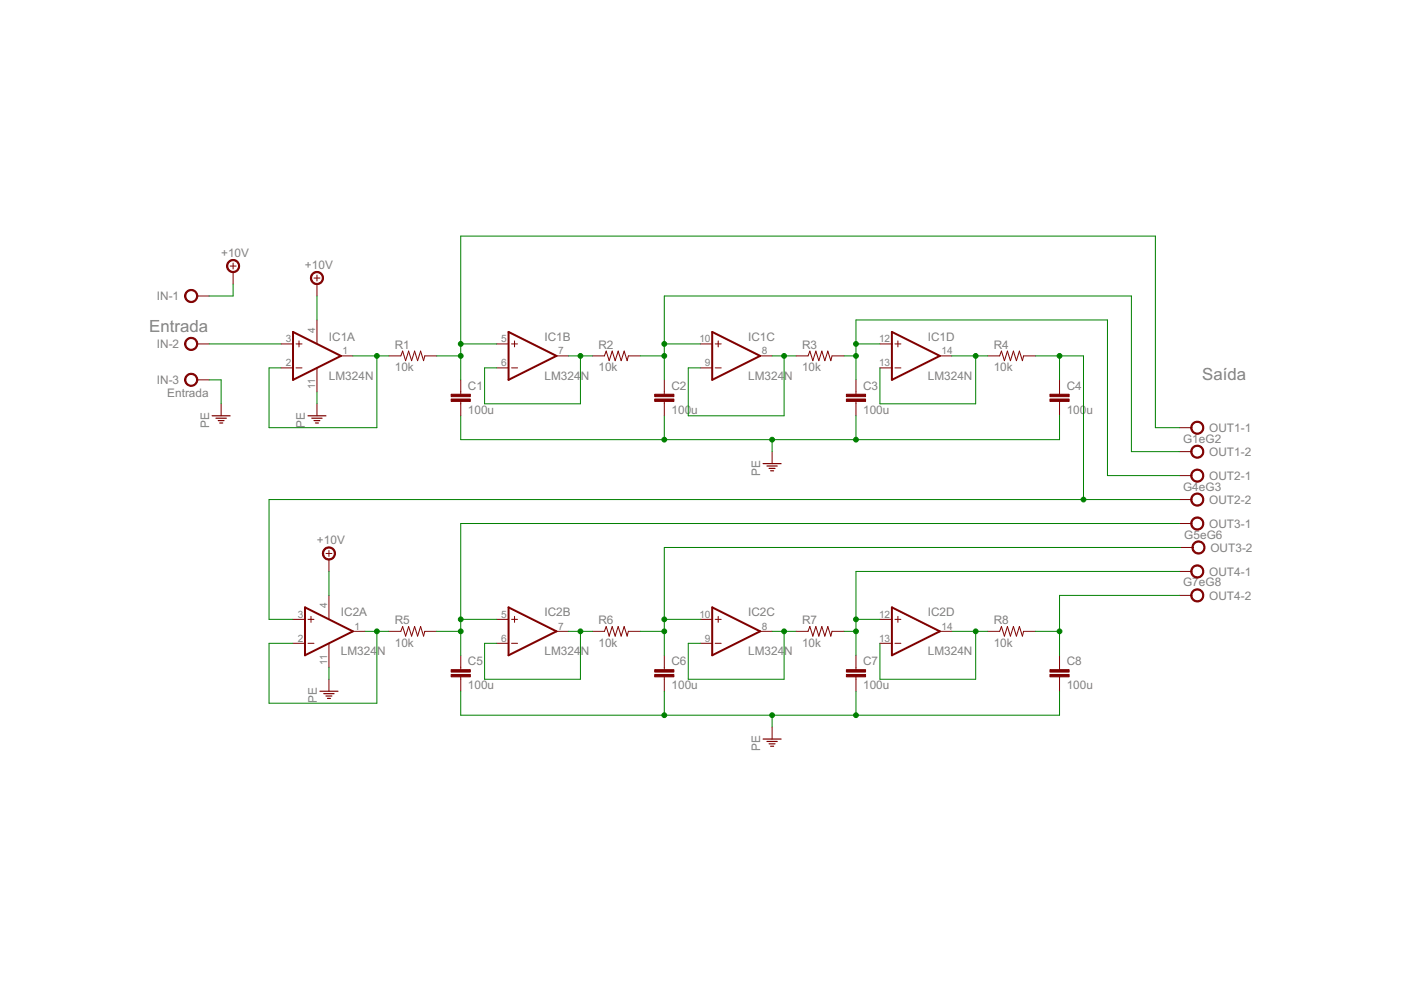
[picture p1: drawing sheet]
<svg xmlns="http://www.w3.org/2000/svg" width="297mm" height="210mm" viewBox="0 0 297 210" stroke-linecap="round" stroke-linejoin="round" font-family="sans-serif">
<g fill="#800000" stroke="#800000" stroke-width=".21">
<path d="M41.8 62.8h2.5z"/>
<path d="M41.8 72.9h2.5z"/>
<path d="M41.8 80.5h2.5z"/>
<path d="M90.1 75.5h2.5z"/>
<path d="M82.4 75.5h2.6z"/>
<path d="M85.4 74.4l-.4 1.1z"/>
<path d="M85.4 74.4l.6 2.1z"/>
<path d="M86.6 74.4l-.6 2.1z"/>
<path d="M86.6 74.4l.7 2.1z"/>
<path d="M87.9 74.4l-.6 2.1z"/>
<path d="M87.9 74.4l.6 2.1z"/>
<path d="M89.2 74.4l-.7 2.1z"/>
<path d="M89.2 74.4l.6 2.1z"/>
<path d="M90.1 75.5l-.3 1z"/>
<path d="M133.2 75.5h2.6z"/>
<path d="M125.6 75.5h2.5z"/>
<path d="M128.5 74.4l-.4 1.1z"/>
<path d="M128.5 74.4l.7 2.1z"/>
<path d="M129.8 74.4l-.6 2.1z"/>
<path d="M129.8 74.4l.6 2.1z"/>
<path d="M131.1 74.4l-.7 2.1z"/>
<path d="M131.1 74.4l.6 2.1z"/>
<path d="M132.3 74.4l-.6 2.1z"/>
<path d="M132.3 74.4l.7 2.1z"/>
<path d="M133.2 75.5l-.2 1z"/>
<path d="M176.4 75.5h2.5z"/>
<path d="M168.8 75.5h2.5z"/>
<path d="M171.7 74.4l-.4 1.1z"/>
<path d="M171.7 74.4l.6 2.1z"/>
<path d="M173 74.4l-.7 2.1z"/>
<path d="M173 74.4l.6 2.1z"/>
<path d="M174.2 74.4l-.6 2.1z"/>
<path d="M174.2 74.4l.7 2.1z"/>
<path d="M175.5 74.4l-.6 2.1z"/>
<path d="M175.5 74.4l.6 2.1z"/>
<path d="M176.4 75.5l-.3 1z"/>
<path d="M217 75.5h2.6z"/>
<path d="M209.4 75.5h2.5z"/>
<path d="M212.3 74.4l-.4 1.1z"/>
<path d="M212.3 74.4l.7 2.1z"/>
<path d="M213.6 74.4l-.6 2.1z"/>
<path d="M213.6 74.4l.6 2.1z"/>
<path d="M214.9 74.4l-.7 2.1z"/>
<path d="M214.9 74.4l.6 2.1z"/>
<path d="M216.1 74.4l-.6 2.1z"/>
<path d="M216.1 74.4l.7 2.1z"/>
<path d="M217 75.5l-.2 1z"/>
<path d="M90.1 133.9h2.5z"/>
<path d="M82.4 133.9h2.6z"/>
<path d="M85.4 132.8l-.4 1.1z"/>
<path d="M85.4 132.8l.6 2.1z"/>
<path d="M86.6 132.8l-.6 2.1z"/>
<path d="M86.6 132.8l.7 2.1z"/>
<path d="M87.9 132.8l-.6 2.1z"/>
<path d="M87.9 132.8l.6 2.1z"/>
<path d="M89.2 132.8l-.7 2.1z"/>
<path d="M89.2 132.8l.6 2.1z"/>
<path d="M90.1 133.9l-.3 1z"/>
<path d="M133.2 133.9h2.6z"/>
<path d="M125.6 133.9h2.5z"/>
<path d="M128.5 132.8l-.4 1.1z"/>
<path d="M128.5 132.8l.7 2.1z"/>
<path d="M129.8 132.8l-.6 2.1z"/>
<path d="M129.8 132.8l.6 2.1z"/>
<path d="M131.1 132.8l-.7 2.1z"/>
<path d="M131.1 132.8l.6 2.1z"/>
<path d="M132.3 132.8l-.6 2.1z"/>
<path d="M132.3 132.8l.7 2.1z"/>
<path d="M133.2 133.9l-.2 1z"/>
<path d="M176.4 133.9h2.5z"/>
<path d="M168.8 133.9h2.5z"/>
<path d="M171.7 132.8l-.4 1.1z"/>
<path d="M171.7 132.8l.6 2.1z"/>
<path d="M173 132.8l-.7 2.1z"/>
<path d="M173 132.8l.6 2.1z"/>
<path d="M174.2 132.8l-.6 2.1z"/>
<path d="M174.2 132.8l.7 2.1z"/>
<path d="M175.5 132.8l-.6 2.1z"/>
<path d="M175.5 132.8l.6 2.1z"/>
<path d="M176.4 133.9l-.3 1z"/>
<path d="M217 133.9h2.6z"/>
<path d="M209.4 133.9h2.5z"/>
<path d="M212.3 132.8l-.4 1.1z"/>
<path d="M212.3 132.8l.7 2.1z"/>
<path d="M213.6 132.8l-.6 2.1z"/>
<path d="M213.6 132.8l.6 2.1z"/>
<path d="M214.9 132.8l-.7 2.1z"/>
<path d="M214.9 132.8l.6 2.1z"/>
<path d="M216.1 132.8l-.6 2.1z"/>
<path d="M216.1 132.8l.7 2.1z"/>
<path d="M217 133.9l-.2 1z"/>
<path d="M59.6 78h2.5z"/>
<path d="M59.6 72.9h2.5z"/>
<path d="M72.3 75.5h2.5z"/>
<path d="M63.4 72.3v1.3z"/>
<path d="M62.8 72.9h1.2z"/>
<path d="M62.8 78h1.2z"/>
<path d="M105.3 78h2.5z"/>
<path d="M105.3 72.9h2.5z"/>
<path d="M118 75.5h2.5z"/>
<path d="M109.1 72.3v1.3z"/>
<path d="M108.5 72.9h1.2z"/>
<path d="M108.5 78h1.2z"/>
<path d="M148.5 78h2.5z"/>
<path d="M148.5 72.9h2.5z"/>
<path d="M161.2 75.5h2.5z"/>
<path d="M152.3 72.3v1.3z"/>
<path d="M151.6 72.9h1.3z"/>
<path d="M151.6 78h1.3z"/>
<path d="M186.6 78h2.5z"/>
<path d="M186.6 72.9h2.5z"/>
<path d="M199.3 75.5h2.5z"/>
<path d="M190.4 72.3v1.3z"/>
<path d="M189.7 72.9h1.3z"/>
<path d="M189.7 78h1.3z"/>
<path d="M67.2 67.8v5.1z"/>
<path d="M67.2 78v5.1z"/>
<path d="M62.1 136.4h2.6z"/>
<path d="M62.1 131.3h2.6z"/>
<path d="M74.8 133.9h2.6z"/>
<path d="M65.9 130.7v1.3z"/>
<path d="M65.3 131.3h1.3z"/>
<path d="M65.3 136.4h1.3z"/>
<path d="M105.3 136.4h2.5z"/>
<path d="M105.3 131.3h2.5z"/>
<path d="M118 133.9h2.5z"/>
<path d="M109.1 130.7v1.3z"/>
<path d="M108.5 131.3h1.2z"/>
<path d="M108.5 136.4h1.2z"/>
<path d="M148.5 136.4h2.5z"/>
<path d="M148.5 131.3h2.5z"/>
<path d="M161.2 133.9h2.5z"/>
<path d="M152.3 130.7v1.3z"/>
<path d="M151.6 131.3h1.3z"/>
<path d="M151.6 136.4h1.3z"/>
<path d="M186.6 136.4h2.5z"/>
<path d="M186.6 131.3h2.5z"/>
<path d="M199.3 133.9h2.5z"/>
<path d="M190.4 130.7v1.3z"/>
<path d="M189.7 131.3h1.3z"/>
<path d="M189.7 136.4h1.3z"/>
<path d="M69.7 126.2v5.1z"/>
<path d="M69.7 136.4v5.1z"/>
<path d="M250 90.7h2.6z"/>
<path d="M250 95.8h2.6z"/>
<path d="M250 100.8h2.6z"/>
<path d="M250 105.9h2.6z"/>
<path d="M250 111h2.6z"/>
<path d="M250.3 116.1h2.5z"/>
<path d="M250 121.2h2.6z"/>
<path d="M250 126.2h2.6z"/>
<path d="M49.4 57.7v2.5z"/>
<path d="M48.8 56.4h1.3z"/>
<path d="M49.4 55.8v1.2z"/>
<path d="M67.2 60.2v2.6z"/>
<path d="M66.6 58.9h1.2z"/>
<path d="M67.2 58.3v1.3z"/>
<path d="M69.7 118.6v2.6z"/>
<path d="M69.1 117.3h1.3z"/>
<path d="M69.7 116.7v1.3z"/>
<path d="M69.7 144v2.6z"/>
<path d="M67.2 85.6v2.6z"/>
<path d="M163.7 95.8v2.5z"/>
<path d="M163.7 154.2v2.5z"/>
<path d="M46.9 85.6v2.6z"/>
<path d="M97.7 80.5v2.6z"/>
<path d="M97.7 85.6v2.6z"/>
<path d="M97.7 85.1v.5z"/>
<path d="M97.7 83.1v.5z"/>
<path d="M140.8 80.5v2.6z"/>
<path d="M140.8 85.6v2.6z"/>
<path d="M140.8 85.1v.5z"/>
<path d="M140.8 83.1v.5z"/>
<path d="M181.5 80.5v2.6z"/>
<path d="M181.5 85.6v2.6z"/>
<path d="M181.5 85.1v.5z"/>
<path d="M181.5 83.1v.5z"/>
<path d="M224.6 80.5v2.6z"/>
<path d="M224.6 85.6v2.6z"/>
<path d="M224.6 85.1v.5z"/>
<path d="M224.6 83.1v.5z"/>
<path d="M97.7 138.9v2.6z"/>
<path d="M97.7 144v2.6z"/>
<path d="M97.7 143.5v.5z"/>
<path d="M97.7 141.5v.5z"/>
<path d="M140.8 138.9v2.6z"/>
<path d="M140.8 144v2.6z"/>
<path d="M140.8 143.5v.5z"/>
<path d="M140.8 141.5v.5z"/>
<path d="M181.5 138.9v2.6z"/>
<path d="M181.5 144v2.6z"/>
<path d="M181.5 143.5v.5z"/>
<path d="M181.5 141.5v.5z"/>
<path d="M224.6 138.9v2.6z"/>
<path d="M224.6 144v2.6z"/>
<path d="M224.6 143.5v.5z"/>
<path d="M224.6 141.5v.5z"/>
<path d="M39.5 61.8a1.39 1.39 0 0 1 2.2 .2 1.39 1.39 0 0 1-.8 2.1 1.39 1.39 0 0 1-1.8-1.3h.3a1.15 1.15 0 0 1 1.6-1.1 1.15 1.15 0 0 1 .3 1.9 1.15 1.15 0 0 1-1.9-.6v-.2h-.3z" fill-rule="evenodd"/>
<path d="M39.5 72a1.39 1.39 0 0 1 2.2 .2 1.39 1.39 0 0 1-.8 2.1 1.39 1.39 0 0 1-1.8-1.4h.3a1.15 1.15 0 0 1 1.6-1.1 1.15 1.15 0 0 1 .3 1.9 1.15 1.15 0 0 1-1.9-.5v-.3h-.3z" fill-rule="evenodd"/>
<path d="M39.5 79.6a1.39 1.39 0 0 1 2.2 .2 1.39 1.39 0 0 1-.8 2.1 1.39 1.39 0 0 1-1.8-1.4h.3a1.15 1.15 0 0 1 1.6-1 1.15 1.15 0 0 1 .3 1.9 1.15 1.15 0 0 1-1.9-.6v-.3h-.3z" fill-rule="evenodd"/>
<path d="M252.8 89.7a1.4 1.4 0 0 1 2.2 .3 1.4 1.4 0 0 1-.8 2 1.4 1.4 0 0 1-1.7-1.3h.2a1.15 1.15 0 0 1 1.6-1.1 1.15 1.15 0 0 1 .3 1.9 1.15 1.15 0 0 1-1.8-.5l-.1-.3h-.2z" fill-rule="evenodd"/>
<path d="M252.8 94.8a1.4 1.4 0 0 1 2.2 .2 1.4 1.4 0 0 1-.8 2.1 1.4 1.4 0 0 1-1.7-1.3h.2a1.15 1.15 0 0 1 1.6-1.1 1.15 1.15 0 0 1 .3 1.9 1.15 1.15 0 0 1-1.8-.5l-.1-.3h-.2z" fill-rule="evenodd"/>
<path d="M252.8 99.9a1.4 1.4 0 0 1 2.2 .2 1.4 1.4 0 0 1-.8 2.1 1.4 1.4 0 0 1-1.7-1.4h.2a1.15 1.15 0 0 1 1.6-1 1.15 1.15 0 0 1 .3 1.9 1.15 1.15 0 0 1-1.8-.6l-.1-.3h-.2z" fill-rule="evenodd"/>
<path d="M252.8 105a1.4 1.4 0 0 1 2.2 .2 1.4 1.4 0 0 1-.8 2.1 1.4 1.4 0 0 1-1.7-1.4h.2a1.15 1.15 0 0 1 1.6-1 1.15 1.15 0 0 1 .3 1.9 1.15 1.15 0 0 1-1.8-.6l-.1-.3h-.2z" fill-rule="evenodd"/>
<path d="M252.8 110a1.39 1.39 0 0 1 2.2 .3 1.39 1.39 0 0 1-.8 2 1.39 1.39 0 0 1-1.7-1.3h.2a1.15 1.15 0 0 1 1.6-1.1 1.15 1.15 0 0 1 .3 2 1.15 1.15 0 0 1-1.8-.6l-.1-.3h-.2z" fill-rule="evenodd"/>
<path d="M253.1 115.1a1.39 1.39 0 0 1 2.2 .3 1.39 1.39 0 0 1-.8 2 1.39 1.39 0 0 1-1.8-1.3h.3a1.15 1.15 0 0 1 1.6-1.1 1.15 1.15 0 0 1 .3 1.9 1.15 1.15 0 0 1-1.9-.5v-.3h-.3z" fill-rule="evenodd"/>
<path d="M252.8 120.2a1.39 1.39 0 0 1 2.2 .2 1.39 1.39 0 0 1-.8 2.1 1.39 1.39 0 0 1-1.7-1.3h.2a1.15 1.15 0 0 1 1.6-1.1 1.15 1.15 0 0 1 .3 1.9 1.15 1.15 0 0 1-1.8-.6l-.1-.2h-.2z" fill-rule="evenodd"/>
<path d="M252.8 125.3a1.39 1.39 0 0 1 2.2 .2 1.39 1.39 0 0 1-.8 2.1 1.39 1.39 0 0 1-1.7-1.4h.2a1.15 1.15 0 0 1 1.6-1 1.15 1.15 0 0 1 .3 1.9 1.15 1.15 0 0 1-1.8-.6l-.1-.3h-.2z" fill-rule="evenodd"/>
<path d="M48.4 55.5a1.39 1.39 0 0 1 2.2 .2 1.39 1.39 0 0 1-.8 2.1 1.39 1.39 0 0 1-1.8-1.4h.3a1.15 1.15 0 0 1 1.6-1.1 1.15 1.15 0 0 1 .3 1.9 1.15 1.15 0 0 1-1.9-.5v-.3h-.3z" fill-rule="evenodd"/>
<path d="M66.2 58a1.39 1.39 0 0 1 2.2 .2 1.39 1.39 0 0 1-.8 2.1 1.39 1.39 0 0 1-1.8-1.4h.3a1.14 1.14 0 0 1 1.6-1 1.14 1.14 0 0 1 .2 1.9 1.14 1.14 0 0 1-1.8-.6v-.3h-.3z" fill-rule="evenodd"/>
<path d="M68.7 116.4a1.39 1.39 0 0 1 2.2 .2 1.39 1.39 0 0 1-.8 2.1 1.39 1.39 0 0 1-1.8-1.4h.3a1.14 1.14 0 0 1 1.6-1 1.14 1.14 0 0 1 .3 1.9 1.14 1.14 0 0 1-1.9-.6v-.3h-.3z" fill-rule="evenodd"/>
</g>
<g fill="#800000" stroke="#800000" stroke-width=".42">
<path d="M62.1 70.4v10.1z"/>
<path d="M62.1 80.5l10.2-5z"/>
<path d="M62.1 70.4l10.2 5.1z"/>
<path d="M107.8 70.4v10.1z"/>
<path d="M107.8 80.5l10.2-5z"/>
<path d="M107.8 70.4l10.2 5.1z"/>
<path d="M151 70.4v10.1z"/>
<path d="M151 80.5l10.2-5z"/>
<path d="M151 70.4l10.2 5.1z"/>
<path d="M189.1 70.4v10.1z"/>
<path d="M189.1 80.5l10.2-5z"/>
<path d="M189.1 70.4l10.2 5.1z"/>
<path d="M64.7 128.8v10.1z"/>
<path d="M64.7 138.9l10.1-5z"/>
<path d="M64.7 128.8l10.1 5.1z"/>
<path d="M107.8 128.8v10.1z"/>
<path d="M107.8 138.9l10.2-5z"/>
<path d="M107.8 128.8l10.2 5.1z"/>
<path d="M151 128.8v10.1z"/>
<path d="M151 138.9l10.2-5z"/>
<path d="M151 128.8l10.2 5.1z"/>
<path d="M189.1 128.8v10.1z"/>
<path d="M189.1 138.9l10.2-5z"/>
<path d="M189.1 128.8l10.2 5.1z"/>
</g>
<g fill="#800000" stroke="#800000" stroke-width=".25">
<path d="M67.8 146.6h3.8z"/>
<path d="M68.6 147.1h2.2z"/>
<path d="M69.1 147.6h1.3z"/>
<path d="M69.4 148.1h.7z"/>
<path d="M65.3 88.2h3.8z"/>
<path d="M66.1 88.7h2.2z"/>
<path d="M66.6 89.2h1.2z"/>
<path d="M66.9 89.7h.6z"/>
<path d="M161.8 98.3h3.8z"/>
<path d="M162.6 98.8h2.2z"/>
<path d="M163.1 99.3h1.2z"/>
<path d="M163.4 99.8h.6z"/>
<path d="M161.8 156.7h3.8z"/>
<path d="M162.6 157.2h2.2z"/>
<path d="M163.1 157.7h1.2z"/>
<path d="M163.4 158.2h.6z"/>
<path d="M45 88.2h3.8z"/>
<path d="M45.8 88.7h2.2z"/>
<path d="M46.3 89.2h1.2z"/>
<path d="M46.6 89.7h.6z"/>
</g>
<g fill="#800000" stroke="#800000" stroke-width=".21">
<path d="M95.7 83.6h4v.5h-4z"/>
<path d="M95.7 84.6h4v.5h-4z"/>
<path d="M138.8 83.6h4.1v.5h-4.1z"/>
<path d="M138.8 84.6h4.1v.5h-4.1z"/>
<path d="M179.5 83.6h4v.5h-4z"/>
<path d="M179.5 84.6h4v.5h-4z"/>
<path d="M222.6 83.6h4.1v.5h-4.1z"/>
<path d="M222.6 84.6h4.1v.5h-4.1z"/>
<path d="M95.7 142h4v.5h-4z"/>
<path d="M95.7 143h4v.5h-4z"/>
<path d="M138.8 142h4.1v.5h-4.1z"/>
<path d="M138.8 143h4.1v.5h-4.1z"/>
<path d="M179.5 142h4v.5h-4z"/>
<path d="M179.5 143h4v.5h-4z"/>
<path d="M222.6 142h4.1v.5h-4.1z"/>
<path d="M222.6 143h4.1v.5h-4.1z"/>
</g>
<g fill="#008000" stroke="#008000" stroke-width=".21">
<path d="M92.6 75.5h5.1z"/>
<path d="M97.7 75.5v5z"/>
<path d="M97.7 72.9h7.6z"/>
<path d="M97.7 72.9v2.6z"/>
<path d="M97.7 50.1h147.3z"/>
<path d="M245 50.1v40.6z"/>
<path d="M97.7 50.1v22.8z"/>
<path d="M245 90.7h5z"/>
<path d="M123.1 75.5h2.5z"/>
<path d="M120.5 75.5h2.6z"/>
<path d="M102.7 78h2.6z"/>
<path d="M102.7 78v7.6z"/>
<path d="M102.7 85.6h20.4z"/>
<path d="M123.1 75.5v10.1z"/>
<path d="M135.8 75.5h5z"/>
<path d="M140.8 75.5v5z"/>
<path d="M140.8 72.9h7.7z"/>
<path d="M140.8 72.9v2.6z"/>
<path d="M239.9 62.8v33z"/>
<path d="M140.8 62.8h99.1z"/>
<path d="M140.8 62.8v10.1z"/>
<path d="M239.9 95.8h10.1z"/>
<path d="M163.7 75.5h2.5z"/>
<path d="M166.2 75.5h2.6z"/>
<path d="M145.9 78h2.6z"/>
<path d="M145.9 78v10.2z"/>
<path d="M145.9 88.2h20.3z"/>
<path d="M166.2 75.5v12.7z"/>
<path d="M201.8 75.5h5.1z"/>
<path d="M206.9 75.5h2.5z"/>
<path d="M206.9 75.5v10.1z"/>
<path d="M186.6 85.6h20.3z"/>
<path d="M186.6 78v7.6z"/>
<path d="M219.6 75.5h5z"/>
<path d="M224.6 75.5v5z"/>
<path d="M229.7 75.5v30.4z"/>
<path d="M224.6 75.5h5.1z"/>
<path d="M57 131.3h5.1z"/>
<path d="M57 105.9v25.4z"/>
<path d="M57 105.9h172.7z"/>
<path d="M229.7 105.9h20.3z"/>
<path d="M97.7 131.3v2.6z"/>
<path d="M97.7 133.9v5z"/>
<path d="M92.6 133.9h5.1z"/>
<path d="M97.7 131.3h7.6z"/>
<path d="M97.7 111v20.3z"/>
<path d="M97.7 111h152.3z"/>
<path d="M178.9 75.5h2.6z"/>
<path d="M181.5 72.9h5.1z"/>
<path d="M181.5 72.9v2.6z"/>
<path d="M181.5 75.5v5z"/>
<path d="M234.8 67.8v33z"/>
<path d="M181.5 67.8h53.3z"/>
<path d="M181.5 67.8v5.1z"/>
<path d="M234.8 100.8h15.2z"/>
<path d="M140.8 116.1v15.2z"/>
<path d="M140.8 131.3v2.6z"/>
<path d="M140.8 133.9v5z"/>
<path d="M135.8 133.9h5z"/>
<path d="M140.8 131.3h7.7z"/>
<path d="M140.8 116.1h109.5z"/>
<path d="M181.5 121.2v10.1z"/>
<path d="M181.5 131.3v2.6z"/>
<path d="M181.5 133.9v5z"/>
<path d="M178.9 133.9h2.6z"/>
<path d="M181.5 131.3h5.1z"/>
<path d="M181.5 121.2h68.5z"/>
<path d="M224.6 126.2v7.7z"/>
<path d="M224.6 133.9v5z"/>
<path d="M219.6 133.9h5z"/>
<path d="M224.6 126.2h25.4z"/>
<path d="M102.7 136.4h2.6z"/>
<path d="M102.7 136.4v7.6z"/>
<path d="M102.7 144h20.4z"/>
<path d="M123.1 133.9v10.1z"/>
<path d="M120.5 133.9h2.6z"/>
<path d="M123.1 133.9h2.5z"/>
<path d="M145.9 136.4h2.6z"/>
<path d="M145.9 136.4v7.6z"/>
<path d="M145.9 144h20.3z"/>
<path d="M166.2 133.9v10.1z"/>
<path d="M163.7 133.9h2.5z"/>
<path d="M166.2 133.9h2.6z"/>
<path d="M201.8 133.9h5.1z"/>
<path d="M206.9 133.9h2.5z"/>
<path d="M186.6 136.4v7.6z"/>
<path d="M186.6 144h20.3z"/>
<path d="M206.9 133.9v10.1z"/>
<path d="M57 136.4v12.7z"/>
<path d="M57 136.4h5.1z"/>
<path d="M77.4 133.9h2.5z"/>
<path d="M79.9 133.9h2.5z"/>
<path d="M57 149.1h22.9z"/>
<path d="M79.9 133.9v15.2z"/>
<path d="M74.8 75.5h5.1z"/>
<path d="M79.9 75.5h2.5z"/>
<path d="M79.9 75.5v15.2z"/>
<path d="M57 78h2.6z"/>
<path d="M57 78v12.7z"/>
<path d="M57 90.7h22.9z"/>
<path d="M69.7 141.5v2.5z"/>
<path d="M67.2 83.1v2.5z"/>
<path d="M140.8 88.2v5z"/>
<path d="M181.5 88.2v5z"/>
<path d="M224.6 88.2v5z"/>
<path d="M181.5 93.2h43.1z"/>
<path d="M163.7 93.2h17.8z"/>
<path d="M140.8 93.2h22.9z"/>
<path d="M97.7 88.2v5z"/>
<path d="M97.7 93.2h43.1z"/>
<path d="M163.7 93.2v2.6z"/>
<path d="M224.6 146.6v5z"/>
<path d="M181.5 151.6h43.1z"/>
<path d="M181.5 146.6v5z"/>
<path d="M163.7 151.6h17.8z"/>
<path d="M140.8 151.6h22.9z"/>
<path d="M140.8 146.6v5z"/>
<path d="M97.7 151.6h43.1z"/>
<path d="M97.7 146.6v5z"/>
<path d="M163.7 151.6v2.6z"/>
<path d="M44.3 80.5h2.6z"/>
<path d="M46.9 80.5v5.1z"/>
<path d="M69.7 121.2v5z"/>
<path d="M44.3 62.8h5.1z"/>
<path d="M49.4 60.2v2.6z"/>
<path d="M67.2 62.8v5z"/>
<path d="M44.3 72.9h15.3z"/>
<circle cx="97.7" cy="75.5" r=".51"/>
<circle cx="97.7" cy="72.9" r=".51"/>
<circle cx="123.1" cy="75.5" r=".51"/>
<circle cx="140.8" cy="75.5" r=".51"/>
<circle cx="140.8" cy="72.9" r=".51"/>
<circle cx="166.2" cy="75.5" r=".51"/>
<circle cx="206.9" cy="75.5" r=".51"/>
<circle cx="224.6" cy="75.5" r=".51"/>
<circle cx="229.7" cy="105.9" r=".51"/>
<circle cx="97.7" cy="133.9" r=".51"/>
<circle cx="97.7" cy="131.3" r=".51"/>
<circle cx="181.5" cy="75.5" r=".51"/>
<circle cx="181.5" cy="72.9" r=".51"/>
<circle cx="140.8" cy="133.9" r=".51"/>
<circle cx="140.8" cy="131.3" r=".51"/>
<circle cx="181.5" cy="133.9" r=".51"/>
<circle cx="181.5" cy="131.3" r=".51"/>
<circle cx="224.6" cy="133.9" r=".51"/>
<circle cx="123.1" cy="133.9" r=".51"/>
<circle cx="166.2" cy="133.9" r=".51"/>
<circle cx="206.9" cy="133.9" r=".51"/>
<circle cx="79.9" cy="133.9" r=".51"/>
<circle cx="79.9" cy="75.5" r=".51"/>
<circle cx="181.5" cy="93.2" r=".51"/>
<circle cx="140.8" cy="93.2" r=".51"/>
<circle cx="163.7" cy="93.2" r=".51"/>
<circle cx="181.5" cy="151.6" r=".51"/>
<circle cx="140.8" cy="151.6" r=".51"/>
<circle cx="163.7" cy="151.6" r=".51"/>
</g>
<g font-size="4" fill="#808080">
<text x="31.6" y="70.4">Entrada</text>
<text x="254.9" y="80.5">Saída</text>
</g>
<g font-size="2.8" fill="#808080">
<text x="46.9" y="54.5">+10V</text>
<text x="64.7" y="57">+10V</text>
<text x="33.3" y="63.6">IN-1</text>
<text x="33.3" y="73.8">IN-2</text>
<text x="69.7" y="72.3">IC1A</text>
<text x="83.7" y="74">R1</text>
<text x="115.5" y="72.3">IC1B</text>
<text x="126.9" y="74">R2</text>
<text x="158.6" y="72.3">IC1C</text>
<text x="170" y="74">R3</text>
<text x="196.7" y="72.3">IC1D</text>
<text x="210.7" y="74">R4</text>
<text x="33.3" y="81.4">IN-3</text>
<text x="69.7" y="80.5">LM324N</text>
<text x="83.7" y="78.8">10k</text>
<text x="99.2" y="82.7">C1</text>
<text x="115.5" y="80.5">LM324</text>
<text x="123.1" y="80.5">N</text>
<text x="126.9" y="78.8">10k</text>
<text x="142.4" y="82.7">C2</text>
<text x="158.6" y="80.5">LM324</text>
<text x="166.3" y="80.5">N</text>
<text x="170" y="78.8">10k</text>
<text x="183" y="82.7">C3</text>
<text x="196.7" y="80.5">LM324N</text>
<text x="210.7" y="78.8">10k</text>
<text x="226.2" y="82.7">C4</text>
<text x="35.5" y="84.2">Entrada</text>
<text x="99.2" y="87.8">100u</text>
<text x="142.4" y="87.8">100</text>
<text x="146.6" y="87.8">u</text>
<text x="183" y="87.8">100u</text>
<text x="226.2" y="87.8">100</text>
<text x="230.4" y="87.8">u</text>
<text x="44.3" y="90.7" transform="rotate(-90 44.3 90.7)">PE</text>
<text x="64.7" y="90.7" transform="rotate(-90 64.7 90.7)">PE</text>
<text x="250.8" y="93.9">G1eG2</text>
<text x="256.4" y="91.6">OUT1-1</text>
<text x="161.2" y="100.8" transform="rotate(-90 161.2 100.8)">PE</text>
<text x="256.4" y="96.7">OUT1-2</text>
<text x="256.4" y="101.7">OUT2-1</text>
<text x="250.8" y="104">G4eG3</text>
<text x="256.4" y="106.8">OUT2-2</text>
<text x="256.4" y="111.9">OUT3-1</text>
<text x="67.2" y="115.4">+10V</text>
<text x="251.1" y="114.2">G5eG6</text>
<text x="256.6" y="117">OUT3-2</text>
<text x="250.8" y="124.3">G7eG8</text>
<text x="256.4" y="122">OUT4-1</text>
<text x="72.3" y="130.7">IC2A</text>
<text x="115.5" y="130.7">IC2B</text>
<text x="158.6" y="130.7">IC2C</text>
<text x="196.7" y="130.7">IC2D</text>
<text x="256.4" y="127.1">OUT4-2</text>
<text x="83.7" y="137.2">10k</text>
<text x="83.7" y="132.4">R5</text>
<text x="126.9" y="137.2">10k</text>
<text x="126.9" y="132.4">R6</text>
<text x="170" y="137.2">10k</text>
<text x="170" y="132.4">R7</text>
<text x="210.7" y="137.2">10k</text>
<text x="210.7" y="132.4">R8</text>
<text x="72.3" y="138.9">LM324</text>
<text x="79.9" y="138.9">N</text>
<text x="99.2" y="141.1">C5</text>
<text x="115.5" y="138.9">LM324</text>
<text x="123.1" y="138.9">N</text>
<text x="142.4" y="141.1">C6</text>
<text x="158.6" y="138.9">LM324</text>
<text x="166.3" y="138.9">N</text>
<text x="183" y="141.1">C7</text>
<text x="196.7" y="138.9">LM324N</text>
<text x="226.2" y="141.1">C8</text>
<text x="67.2" y="149.1" transform="rotate(-90 67.2 149.1)">PE</text>
<text x="99.2" y="146.2">100u</text>
<text x="142.4" y="146.2">100u</text>
<text x="183" y="146.2">100u</text>
<text x="226.2" y="146.2">100u</text>
<text x="161.2" y="159.2" transform="rotate(-90 161.2 159.2)">PE</text>
</g>
<g font-size="2.4" fill="#808080">
<text x="66.8" y="70.6" transform="rotate(-90 66.8 70.6)">4</text>
<text x="60.6" y="77.6">2</text>
<text x="60.6" y="72.6">3</text>
<text x="72.6" y="75.1">1</text>
<text x="106.3" y="77.6">6</text>
<text x="106.3" y="72.6">5</text>
<text x="118.3" y="75.1">7</text>
<text x="148.3" y="72.6">10</text>
<text x="149.5" y="77.6">9</text>
<text x="161.5" y="75.1">8</text>
<text x="186.4" y="77.6">13</text>
<text x="186.4" y="72.6">12</text>
<text x="199.6" y="75.1">14</text>
<text x="66.8" y="82.5" transform="rotate(-90 66.8 82.5)">11</text>
<text x="63.1" y="131">3</text>
<text x="69.4" y="129" transform="rotate(-90 69.4 129)">4</text>
<text x="106.3" y="131">5</text>
<text x="148.3" y="131">10</text>
<text x="186.4" y="131">12</text>
<text x="63.1" y="136">2</text>
<text x="75.2" y="133.5">1</text>
<text x="106.3" y="136">6</text>
<text x="118.3" y="133.5">7</text>
<text x="149.5" y="136">9</text>
<text x="161.5" y="133.5">8</text>
<text x="186.4" y="136">13</text>
<text x="199.6" y="133.5">14</text>
<text x="69.4" y="140.9" transform="rotate(-90 69.4 140.9)">11</text>
</g>
</svg>
